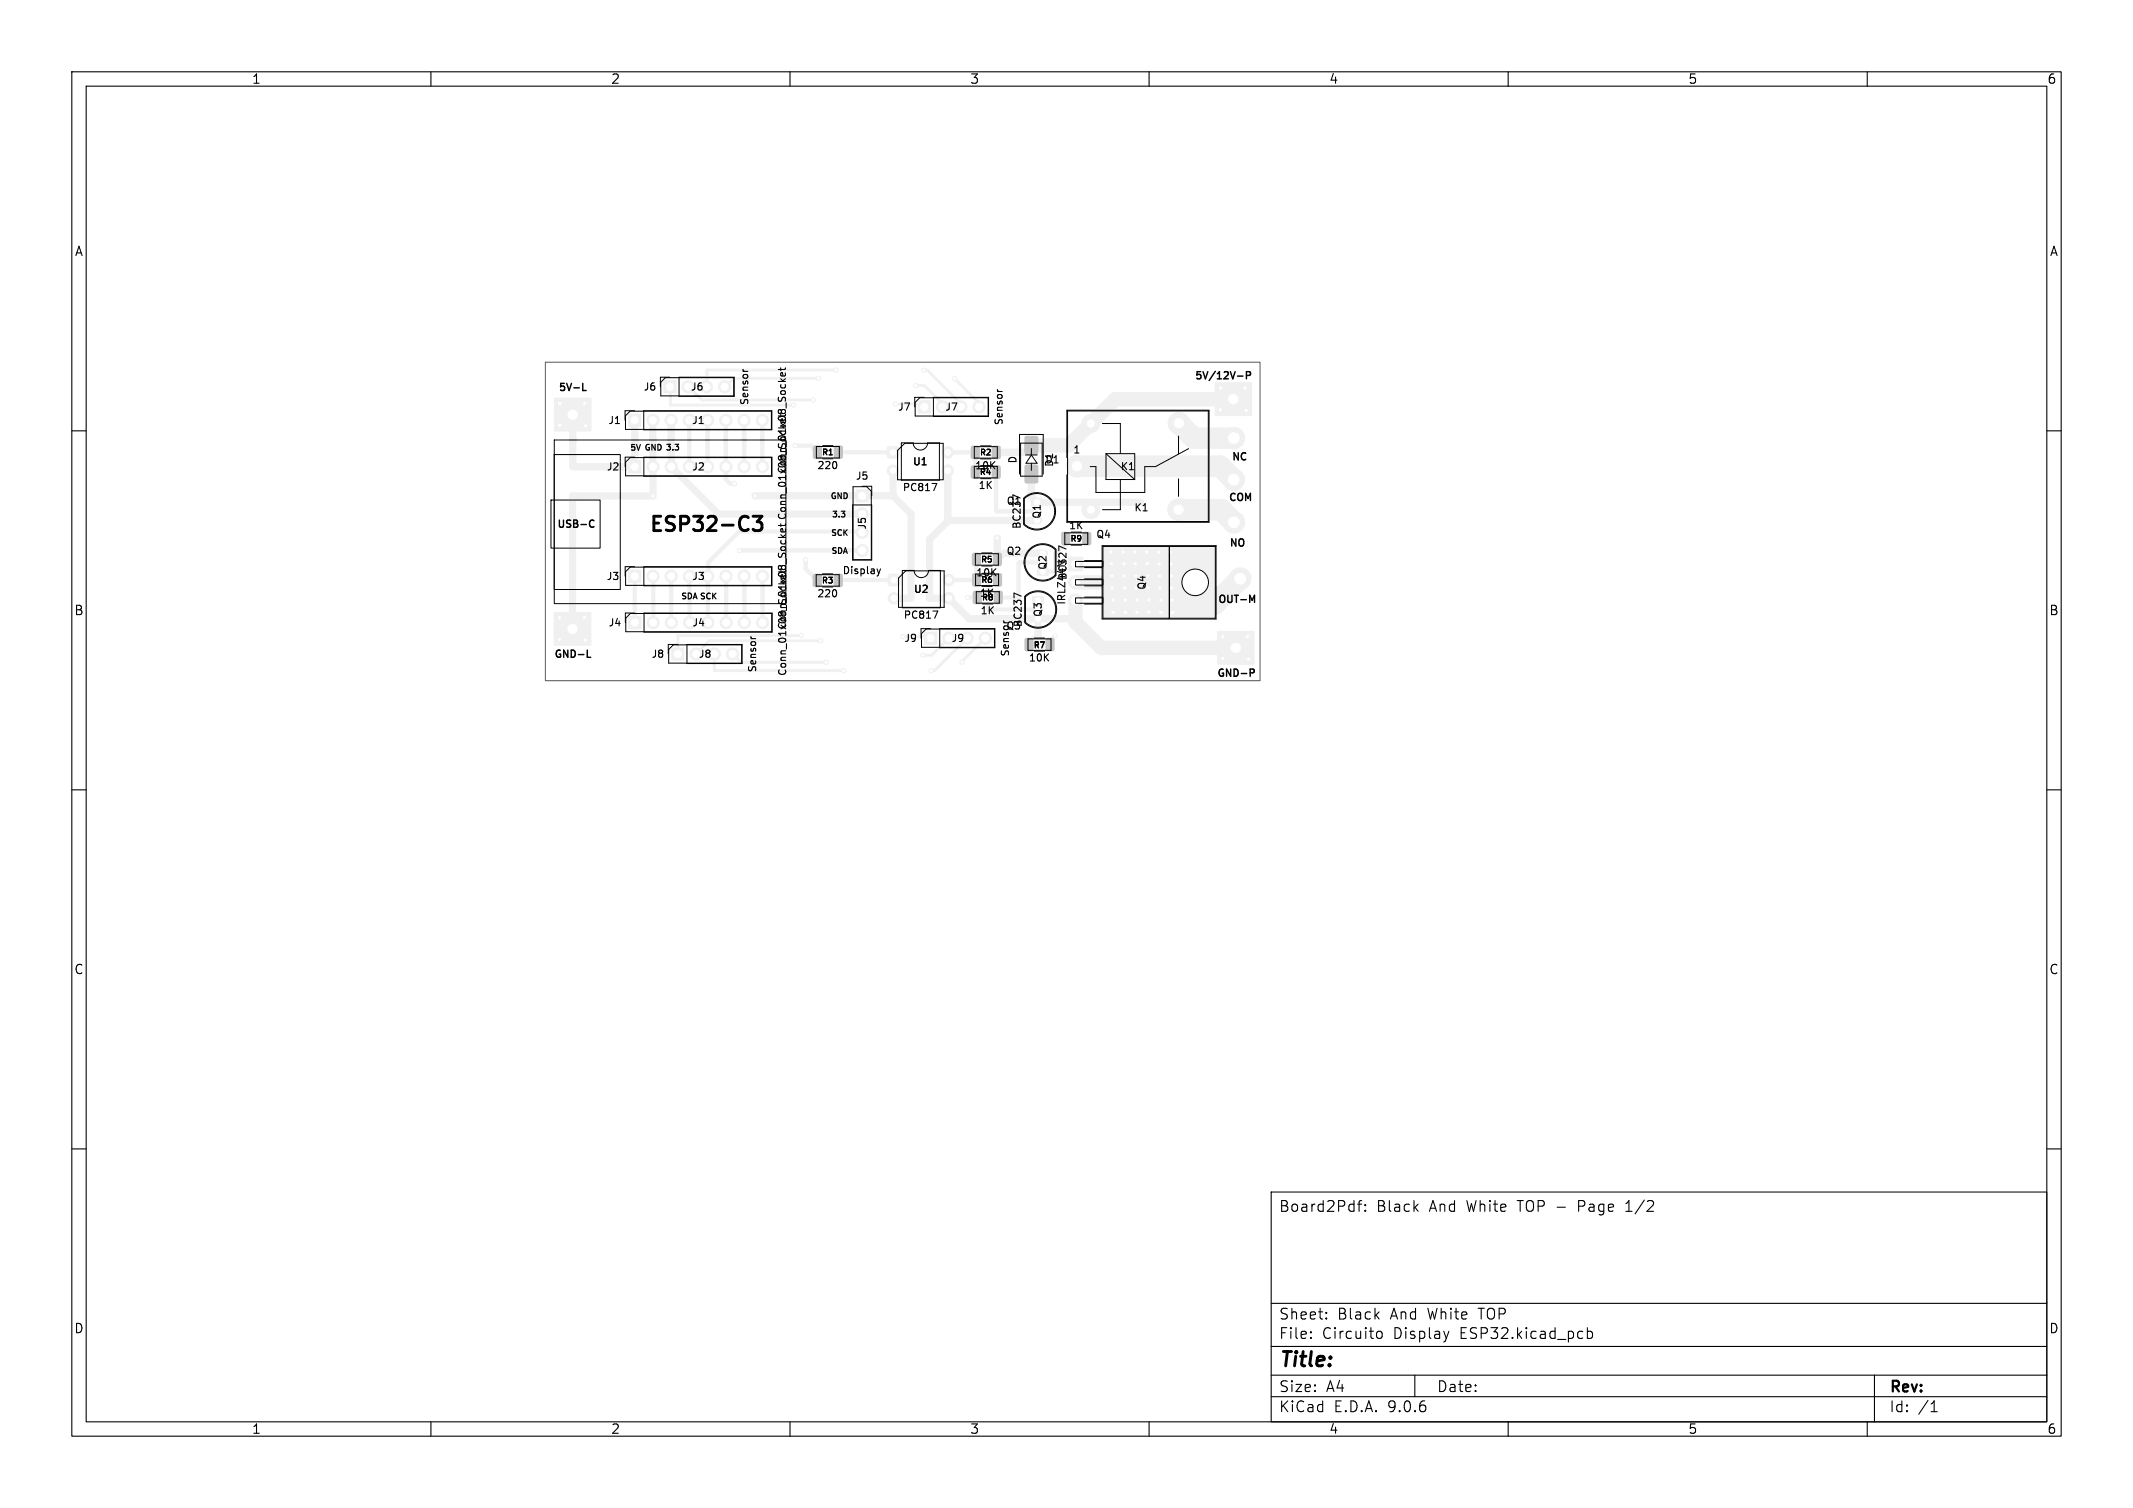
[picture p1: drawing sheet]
<svg xmlns="http://www.w3.org/2000/svg" width="297mm" height="210mm" viewBox="0 0 297 210" stroke-linecap="round" stroke-linejoin="round" font-family="sans-serif">
<g fill="#f0f0f0" stroke="#f0f0f0" stroke-width=".2">
<path d="M77.2 85.3h5v4.5h-5z"/>
<path d="M169.6 88h5v4.5h-5z"/>
<path d="M153.7 76.2h15.4v9.8h-15.4z"/>
<path d="M77.2 55.5h5.1v4.5h-5.1z"/>
<path d="M169.2 53.3h5v4.5h-5z"/>
</g>
<g fill="#f0f0f0" stroke="#f0f0f0" stroke-width=".14">
<path d="M142.8 60.8h.2h1.4l.1 .2-.1 2.2-.1 .1-1.5-.1-.1-.2z"/>
<path d="M142.8 64.8h.2h1.4l.1 .2-.1 2.2-.1 .1-1.5-.1-.1-.2z"/>
<path d="M87.5 79.4h1.7v1.7h-1.7z"/>
<path d="M113.3 80h.8l.2 .1v1.4l-.1 .2h-.7l-.3-.1z"/>
<path d="M116.2 80h.8l.3 .1v1.4l-.2 .2h-.7l-.2-.1z"/>
<path d="M123.6 62.3l.2-.1 1.3 .1v.2v1.2l-.2 .1-1.3-.1-.1-.1z"/>
<path d="M92.4 53h1.7v1.7h-1.7z"/>
<path d="M144.4 79.1h1.5v1h-1.5z"/>
<path d="M148.8 77.6h2v1.9h-2z"/>
<path d="M87.5 64.1h1.7v1.7h-1.7z"/>
<path d="M142.8 89l.8-.1 .2 .1v1.4l-.1 .2h-.7l-.3-.1z"/>
<path d="M145.7 89l.8-.1 .2 .1 .1 1.4-.2 .2h-.7l-.2-.1z"/>
<path d="M135.5 79.9h.8l.2 .1v1.4l-.1 .2h-.7l-.3-.1z"/>
<path d="M138.4 79.9h.8l.2 .1 .1 1.4-.2 .2h-.7l-.2-.1z"/>
<path d="M123.8 80h.1h1.3l.1 .2-.1 1.3-.2 .1-1.2-.1-.1-.2z"/>
<path d="M119.2 68.2h1.7v1.7h-1.7z"/>
<path d="M127.8 55.8h1.7v1.7h-1.7z"/>
<path d="M143.8 83.1h1.5v1h-1.5z"/>
<path d="M87.5 57.7h1.7v1.7h-1.7z"/>
<path d="M143.6 69.4h1.5v1.1h-1.5z"/>
<path d="M87.6 85.9h1.7v1.7h-1.7z"/>
<path d="M135.6 82.4l.8-.1 .2 .2v1.3l-.1 .3h-.7l-.3-.2z"/>
<path d="M138.5 82.4l.8-.1 .2 .2 .1 1.3-.2 .3h-.7l-.2-.2z"/>
<path d="M135.3 62.2l.8-.1 .2 .2 .1 1.3-.2 .3h-.7l-.2-.2z"/>
<path d="M138.2 62.2l.8-.1 .3 .2v1.3l-.2 .3h-.7l-.2-.2z"/>
<path d="M93.5 90.2h1.7v1.7h-1.7z"/>
<path d="M113.3 62.2l.8-.1 .3 .2v1.3l-.2 .2-.7 .1-.2-.2z"/>
<path d="M116.2 62.2l.8-.1 .3 .2v1.3l-.2 .2-.7 .1-.2-.2z"/>
<path d="M135.5 77.1l.8-.1 .2 .2v1.3l-.1 .3h-.8l-.2-.2z"/>
<path d="M138.4 77.1l.8-.1 .2 .2v1.3l-.1 .3h-.7l-.3-.2z"/>
<path d="M128.7 88h1.7v1.7h-1.7z"/>
<path d="M150.8 74.2l.8-.1 .3 .2v1.3l-.2 .3h-.7l-.2-.2z"/>
<path d="M147.9 74.2l.8-.1 .2 .2 .1 1.3-.2 .3h-.7l-.2-.2z"/>
<path d="M135.3 64.9h.8l.2 .1 .1 1.4-.2 .2h-.7l-.2-.1z"/>
<path d="M138.2 64.9h.8l.3 .1v1.4l-.2 .2h-.7l-.2-.1z"/>
<circle cx="90.9" cy="80.2" r=".85"/>
<circle cx="93.5" cy="80.2" r=".85"/>
<circle cx="96" cy="80.2" r=".85"/>
<circle cx="98.5" cy="80.2" r=".85"/>
<circle cx="101.1" cy="80.2" r=".85"/>
<circle cx="103.6" cy="80.2" r=".85"/>
<circle cx="106.2" cy="80.2" r=".85"/>
<circle cx="124.3" cy="65.5" r=".8"/>
<circle cx="132" cy="65.5" r=".8"/>
<circle cx="132" cy="63" r=".8"/>
<circle cx="95.8" cy="53.9" r=".85"/>
<circle cx="98.4" cy="53.9" r=".85"/>
<circle cx="100.9" cy="53.9" r=".85"/>
<circle cx="90.9" cy="65" r=".85"/>
<circle cx="93.5" cy="65" r=".85"/>
<circle cx="96" cy="65" r=".85"/>
<circle cx="98.5" cy="65" r=".85"/>
<circle cx="101.1" cy="65" r=".85"/>
<circle cx="103.6" cy="65" r=".85"/>
<circle cx="106.2" cy="65" r=".85"/>
<circle cx="124.5" cy="83.3" r=".8"/>
<circle cx="132.1" cy="83.3" r=".8"/>
<circle cx="132.1" cy="80.8" r=".8"/>
<circle cx="120" cy="71.6" r=".85"/>
<circle cx="120" cy="74.1" r=".85"/>
<circle cx="120" cy="76.7" r=".85"/>
<circle cx="131.2" cy="56.7" r=".85"/>
<circle cx="133.8" cy="56.7" r=".85"/>
<circle cx="136.3" cy="56.7" r=".85"/>
<circle cx="90.9" cy="58.5" r=".85"/>
<circle cx="93.4" cy="58.5" r=".85"/>
<circle cx="96" cy="58.5" r=".85"/>
<circle cx="98.5" cy="58.5" r=".85"/>
<circle cx="101.1" cy="58.5" r=".85"/>
<circle cx="103.6" cy="58.5" r=".85"/>
<circle cx="106.1" cy="58.5" r=".85"/>
<circle cx="90.9" cy="86.7" r=".85"/>
<circle cx="93.5" cy="86.7" r=".85"/>
<circle cx="96" cy="86.7" r=".85"/>
<circle cx="98.6" cy="86.7" r=".85"/>
<circle cx="101.1" cy="86.7" r=".85"/>
<circle cx="103.6" cy="86.7" r=".85"/>
<circle cx="106.2" cy="86.7" r=".85"/>
<circle cx="96.9" cy="91.1" r=".85"/>
<circle cx="99.5" cy="91.1" r=".85"/>
<circle cx="102" cy="91.1" r=".85"/>
<circle cx="150" cy="64.9" r="1.5"/>
<circle cx="151.9" cy="71" r="1.25"/>
<circle cx="164.1" cy="71" r="1.5"/>
<circle cx="164.1" cy="58.9" r="1.5"/>
<circle cx="151.9" cy="59" r="1.25"/>
<circle cx="132.1" cy="88.9" r=".85"/>
<circle cx="134.7" cy="88.9" r=".85"/>
<circle cx="137.2" cy="88.9" r=".85"/>
<circle cx="102.9" cy="76.7" r=".3"/>
<circle cx="77.9" cy="56.2" r=".3"/>
<circle cx="81.5" cy="59.3" r=".3"/>
<circle cx="77.9" cy="59.2" r=".3"/>
<circle cx="79.7" cy="57.7" r="1"/>
<circle cx="81.4" cy="56.2" r=".3"/>
<circle cx="127.5" cy="53.7" r=".3"/>
<circle cx="113.2" cy="55.7" r=".3"/>
<circle cx="110.5" cy="56.4" r=".3"/>
<circle cx="124.7" cy="56.3" r=".3"/>
<circle cx="116.4" cy="51.5" r=".3"/>
<circle cx="128.6" cy="51.6" r=".3"/>
<circle cx="132.9" cy="52.7" r=".3"/>
<circle cx="114" cy="52.7" r=".3"/>
<circle cx="115" cy="92.2" r=".3"/>
<circle cx="134" cy="92.2" r=".3"/>
<circle cx="117.5" cy="93.4" r=".3"/>
<circle cx="129.7" cy="93.4" r=".3"/>
<circle cx="128.5" cy="91.3" r=".3"/>
<circle cx="114.3" cy="89.2" r=".3"/>
<circle cx="111.6" cy="88.5" r=".3"/>
<circle cx="90.9" cy="69.1" r=".3"/>
<circle cx="105.1" cy="69.1" r=".3"/>
<circle cx="77.9" cy="86" r=".3"/>
<circle cx="81.4" cy="86" r=".3"/>
<circle cx="81.5" cy="89.1" r=".3"/>
<circle cx="79.7" cy="87.6" r="1"/>
<circle cx="77.9" cy="89.1" r=".3"/>
<circle cx="171.8" cy="61" r="1.5"/>
<circle cx="171.8" cy="72.7" r="1.5"/>
<circle cx="171.8" cy="66.8" r="1.5"/>
<circle cx="173.5" cy="57.2" r=".3"/>
<circle cx="169.9" cy="57.1" r=".3"/>
<circle cx="169.9" cy="54" r=".3"/>
<circle cx="171.7" cy="55.6" r="1"/>
<circle cx="173.4" cy="54" r=".3"/>
<circle cx="138.8" cy="74.9" r=".3"/>
<circle cx="172.1" cy="90.2" r="1"/>
<circle cx="170.3" cy="88.7" r=".3"/>
<circle cx="170.3" cy="91.7" r=".3"/>
<circle cx="173.7" cy="88.7" r=".3"/>
<circle cx="173.9" cy="91.8" r=".3"/>
<circle cx="110.7" cy="62.1" r=".3"/>
<circle cx="102.3" cy="67.4" r=".3"/>
<circle cx="112.2" cy="78" r=".3"/>
<circle cx="172.7" cy="80.6" r="1.5"/>
<circle cx="156.4" cy="76.9" r=".3"/>
<circle cx="160" cy="83.5" r=".3"/>
<circle cx="156.5" cy="78.5" r=".3"/>
<circle cx="158.2" cy="81.9" r=".3"/>
<circle cx="161.5" cy="81.9" r=".3"/>
<circle cx="163.2" cy="83.6" r=".3"/>
<circle cx="154.8" cy="78.5" r=".3"/>
<circle cx="163.1" cy="80.2" r=".3"/>
<circle cx="158.2" cy="80.2" r=".3"/>
<circle cx="156.6" cy="81.9" r=".3"/>
<circle cx="158.1" cy="78.5" r=".3"/>
<circle cx="158" cy="76.9" r=".3"/>
<circle cx="156.7" cy="85.3" r=".3"/>
<circle cx="158.3" cy="83.6" r=".3"/>
<circle cx="159.8" cy="80.2" r=".3"/>
<circle cx="161.5" cy="80.2" r=".3"/>
<circle cx="155" cy="85.3" r=".3"/>
<circle cx="160" cy="85.3" r=".3"/>
<circle cx="156.6" cy="80.2" r=".3"/>
<circle cx="163" cy="78.5" r=".3"/>
<circle cx="162.9" cy="76.9" r=".3"/>
<circle cx="163.2" cy="85.3" r=".3"/>
<circle cx="158.3" cy="85.3" r=".3"/>
<circle cx="155" cy="83.6" r=".3"/>
<circle cx="161.6" cy="83.6" r=".3"/>
<circle cx="161.3" cy="76.9" r=".3"/>
<circle cx="154.9" cy="81.9" r=".3"/>
<circle cx="161.4" cy="78.5" r=".3"/>
<circle cx="154.8" cy="80.2" r=".3"/>
<circle cx="156.7" cy="83.6" r=".3"/>
<circle cx="159.7" cy="76.8" r=".3"/>
<circle cx="159.7" cy="78.5" r=".3"/>
<circle cx="154.7" cy="76.9" r=".3"/>
<circle cx="161.6" cy="85.3" r=".3"/>
<circle cx="163.1" cy="81.9" r=".3"/>
<circle cx="134.7" cy="83.2" r=".25"/>
<circle cx="147" cy="88.5" r=".25"/>
</g>
<path d="M145 77.1h.4" fill="none" stroke="#f0f0f0" stroke-width="1.1"/>
<path d="M149.7 81.1h.1M149.7 83.6h.1" fill="none" stroke="#f0f0f0" stroke-width="1.9"/>
<g fill="none" stroke="#f0f0f0" stroke-width=".6">
<path d="M96 58.5v6.5M98.5 58.5v6.5M101.1 58.5v8.3l.6 .6h.6M103.6 58.5v6.5M106.1 58.5l.1 6.5M88.4 65h.1M90.9 65h.1M93.4 65h.1M110.7 62.1h2.2l.9 .9M112.2 78v1.2l1.6 1.6M116.7 63h7.6M119.9 74h-17l-4.3 4.3v1.9l-.1 .1 .1 6.4"/>
<path d="M120 76.7h-17.1M132 63h3.8M135.8 63v2.8M135.8 63h.1M135.9 77.9v2.8M138.7 65.8v5.3l.1 .1h5.6M138.7 66.6h.1M145.2 78.3h-3.3l-.1 .1v4.8h-2.8M148.4 75v.6l-1.4 1.4v2.6h-1.8M149.8 78.2v.4M88.4 80.3v6.4M91 80.3v6.4"/>
<path d="M93.5 80.3v6.4M96 80.3v6.1M101.1 80.3v6.4M103.6 80.3v6.4M106.2 80.3v6.4M124.5 80.8h-7.8M132.1 80.8h3.9M134.7 83.2h1.4M134.7 83.2h.1M138.9 80.8h-1.3v4.1h6.9M138.9 80.8h.1M147 88.5l-.8 .8v.5"/>
</g>
<g fill="none" stroke="#f0f0f0" stroke-width="1">
<path d="M80.1 57.4l-.3 .4v7.2h8.6v-6.5M90.9 58.5v6.5M93.5 58.5v6.5M172 55.3l-.3 .3M90.9 65v4.1h-11.2v18.5l.3-.3M90.9 65.1h.1M93.5 65l6.5 6.6h20M105.1 69.1h19.2M105.1 69.1h.1M120.1 69.1h-.1M124.3 69.1l2.5 2.5v11.7h-2.3M124.3 65.5v3.6"/>
<path d="M132 72.5h12.4M132 65.5v7.1l-2.6 2.5v8.2h2.7l2.8 2.9h14.4l.5 .5M132 66.7h.1M138.8 74.9l.1 3 .8-.9h5.5M143.6 62l-1 1h-3.9M143.6 66v3.2l.8 .7h14.4M145.2 77v.1M150.9 69.9l1 1.1M88.4 80.3h.1M90.9 80.3h.1M93.5 80.3h.1M144.5 86.2v2.3l-1.2 1.3"/>
<path d="M149.5 83.3l.3 .3M172.4 89.9l-.3 .3"/>
</g>
<g fill="none" stroke="#f0f0f0" stroke-width=".4">
<path d="M93.1 53.9v.1M93.3 53.9v2.5h17.2M95.9 53.9l1.8 1.8h15.5M114 52.7h-11.9l-1.1 1.2M116.4 51.5h-18v2.4M127.5 53.7h1.2l2.4 2.4M128.5 56.1l-.2 .2h-3.6M128.6 51.6h.5l4.5 4.5M132.9 52.7l3.4 3.4v.6M99.5 91.1v2.3h18M102 91.1l1.2 1.1h11.8M111.6 88.5h-17.2v2.6"/>
<path d="M114.3 89.2h-15.5l-1.9 1.9M125.7 88.7h3.7l.2 .2M132.1 88.9l-2.4 2.4h-1.2M134.7 88.9l-4.5 4.5h-.5M137.2 88.9l-3.3 3.3"/>
</g>
<path d="M90.9 80.4l.2 .1" fill="none" stroke="#f0f0f0" stroke-width=".2"/>
<path d="M164.1 58.9l2.1 2.1h5.6M149.9 64.9h20l1.9 1.9M164.1 71h5.9l1.8 1.7M172.7 80.6l-3.5 3.5h-4" fill="none" stroke="#f0f0f0" stroke-width="3"/>
<path d="M171.7 55.6h-16.4l-6.4 6.4h-5.3M149.8 83.6v3.1l3.5 3.5h18.8M149.8 81.1h12.4l3 3M172.1 90.2h.1" fill="none" stroke="#f0f0f0" stroke-width="2"/>
<g fill="#fff" stroke="#fff" stroke-width=".14">
<circle cx="102.9" cy="76.7" r=".15"/>
<circle cx="77.9" cy="56.2" r=".15"/>
<circle cx="81.5" cy="59.3" r=".15"/>
<circle cx="77.9" cy="59.2" r=".15"/>
<circle cx="79.7" cy="57.7" r=".65"/>
<circle cx="81.4" cy="56.2" r=".15"/>
<circle cx="127.5" cy="53.7" r=".15"/>
<circle cx="113.2" cy="55.7" r=".15"/>
<circle cx="110.5" cy="56.4" r=".15"/>
<circle cx="116.4" cy="51.5" r=".15"/>
<circle cx="128.6" cy="51.5" r=".15"/>
<circle cx="132.9" cy="52.7" r=".15"/>
<circle cx="114" cy="52.7" r=".15"/>
<circle cx="115" cy="92.2" r=".15"/>
<circle cx="134" cy="92.2" r=".15"/>
<circle cx="117.5" cy="93.4" r=".15"/>
<circle cx="129.7" cy="93.4" r=".15"/>
<circle cx="128.5" cy="91.2" r=".15"/>
<circle cx="114.3" cy="89.2" r=".15"/>
<circle cx="111.6" cy="88.5" r=".15"/>
<circle cx="90.9" cy="69.1" r=".15"/>
<circle cx="105.1" cy="69.1" r=".15"/>
<circle cx="77.9" cy="86" r=".15"/>
<circle cx="81.4" cy="86" r=".15"/>
<circle cx="81.5" cy="89.2" r=".15"/>
<circle cx="79.7" cy="87.6" r=".65"/>
<circle cx="77.9" cy="89.1" r=".15"/>
<circle cx="171.8" cy="61" r=".75"/>
<circle cx="171.8" cy="72.7" r=".75"/>
<circle cx="171.8" cy="66.8" r=".75"/>
<circle cx="173.5" cy="57.2" r=".15"/>
<circle cx="169.9" cy="57.1" r=".15"/>
<circle cx="169.9" cy="54" r=".15"/>
<circle cx="171.7" cy="55.6" r=".65"/>
<circle cx="173.4" cy="54" r=".15"/>
<circle cx="138.8" cy="74.9" r=".15"/>
<circle cx="172.1" cy="90.2" r=".65"/>
<circle cx="170.3" cy="88.7" r=".15"/>
<circle cx="170.3" cy="91.7" r=".15"/>
<circle cx="173.7" cy="88.7" r=".15"/>
<circle cx="173.9" cy="91.8" r=".15"/>
<circle cx="110.7" cy="62.1" r=".15"/>
<circle cx="102.3" cy="67.4" r=".15"/>
<circle cx="112.2" cy="78" r=".15"/>
<circle cx="172.7" cy="80.6" r=".75"/>
<circle cx="156.4" cy="76.9" r=".15"/>
<circle cx="160" cy="83.5" r=".15"/>
<circle cx="156.5" cy="78.5" r=".15"/>
<circle cx="158.2" cy="81.9" r=".15"/>
<circle cx="161.5" cy="81.9" r=".15"/>
<circle cx="163.2" cy="83.6" r=".15"/>
<circle cx="154.7" cy="78.5" r=".15"/>
<circle cx="163.1" cy="80.2" r=".15"/>
<circle cx="158.2" cy="80.2" r=".15"/>
<circle cx="156.6" cy="81.9" r=".15"/>
<circle cx="158.1" cy="78.5" r=".15"/>
<circle cx="158" cy="76.9" r=".15"/>
<circle cx="156.7" cy="85.3" r=".15"/>
<circle cx="158.3" cy="83.6" r=".15"/>
<circle cx="161.5" cy="80.2" r=".15"/>
<circle cx="155" cy="85.3" r=".15"/>
<circle cx="160" cy="85.2" r=".15"/>
<circle cx="156.6" cy="80.2" r=".15"/>
<circle cx="163" cy="78.5" r=".15"/>
<circle cx="162.9" cy="76.9" r=".15"/>
<circle cx="163.2" cy="85.3" r=".15"/>
<circle cx="158.3" cy="85.3" r=".15"/>
<circle cx="155" cy="83.6" r=".15"/>
<circle cx="161.6" cy="83.6" r=".15"/>
<circle cx="161.3" cy="76.9" r=".15"/>
<circle cx="154.9" cy="81.9" r=".15"/>
<circle cx="161.4" cy="78.5" r=".15"/>
<circle cx="154.8" cy="80.2" r=".15"/>
<circle cx="156.7" cy="83.6" r=".15"/>
<circle cx="159.7" cy="76.8" r=".15"/>
<circle cx="159.7" cy="78.5" r=".15"/>
<circle cx="154.7" cy="76.9" r=".15"/>
<circle cx="161.6" cy="85.3" r=".15"/>
<circle cx="163.1" cy="81.9" r=".15"/>
<circle cx="134.7" cy="83.2" r=".15"/>
<circle cx="147" cy="88.5" r=".15"/>
<circle cx="88.4" cy="80.2" r=".5"/>
<circle cx="90.9" cy="80.2" r=".5"/>
<circle cx="93.5" cy="80.2" r=".5"/>
<circle cx="96" cy="80.2" r=".5"/>
<circle cx="98.5" cy="80.2" r=".5"/>
<circle cx="101.1" cy="80.2" r=".5"/>
<circle cx="103.6" cy="80.2" r=".5"/>
<circle cx="106.2" cy="80.2" r=".5"/>
<circle cx="124.3" cy="63" r=".4"/>
<circle cx="124.3" cy="65.5" r=".4"/>
<circle cx="132" cy="65.5" r=".4"/>
<circle cx="132" cy="63" r=".4"/>
<circle cx="93.3" cy="53.9" r=".5"/>
<circle cx="95.8" cy="53.9" r=".5"/>
<circle cx="98.4" cy="53.9" r=".5"/>
<circle cx="100.9" cy="53.9" r=".5"/>
<circle cx="145.2" cy="79.6" r=".37"/>
<circle cx="145.2" cy="77.1" r=".37"/>
<circle cx="166.4" cy="81.1" r="1.75"/>
<circle cx="149.8" cy="78.6" r=".55"/>
<circle cx="149.8" cy="81.1" r=".55"/>
<circle cx="149.8" cy="83.6" r=".55"/>
<circle cx="88.4" cy="65" r=".5"/>
<circle cx="90.9" cy="65" r=".5"/>
<circle cx="93.5" cy="65" r=".5"/>
<circle cx="96" cy="65" r=".5"/>
<circle cx="98.5" cy="65" r=".5"/>
<circle cx="101.1" cy="65" r=".5"/>
<circle cx="103.6" cy="65" r=".5"/>
<circle cx="106.2" cy="65" r=".5"/>
<circle cx="124.5" cy="80.8" r=".4"/>
<circle cx="124.5" cy="83.3" r=".4"/>
<circle cx="132.1" cy="83.3" r=".4"/>
<circle cx="132.1" cy="80.8" r=".4"/>
<circle cx="120" cy="69.1" r=".5"/>
<circle cx="120" cy="71.6" r=".5"/>
<circle cx="120" cy="74.1" r=".5"/>
<circle cx="120" cy="76.7" r=".5"/>
<circle cx="128.7" cy="56.7" r=".5"/>
<circle cx="131.2" cy="56.7" r=".5"/>
<circle cx="133.8" cy="56.7" r=".5"/>
<circle cx="136.3" cy="56.7" r=".5"/>
<circle cx="144.5" cy="83.6" r=".38"/>
<circle cx="144.5" cy="86.2" r=".38"/>
<circle cx="88.4" cy="58.5" r=".5"/>
<circle cx="90.9" cy="58.5" r=".5"/>
<circle cx="93.4" cy="58.5" r=".5"/>
<circle cx="96" cy="58.5" r=".5"/>
<circle cx="98.5" cy="58.5" r=".5"/>
<circle cx="101.1" cy="58.5" r=".5"/>
<circle cx="103.6" cy="58.5" r=".5"/>
<circle cx="106.1" cy="58.5" r=".5"/>
<circle cx="144.4" cy="69.9" r=".37"/>
<circle cx="144.4" cy="72.5" r=".37"/>
<circle cx="88.4" cy="86.7" r=".5"/>
<circle cx="90.9" cy="86.7" r=".5"/>
<circle cx="93.5" cy="86.7" r=".5"/>
<circle cx="96" cy="86.7" r=".5"/>
<circle cx="98.6" cy="86.7" r=".5"/>
<circle cx="101.1" cy="86.7" r=".5"/>
<circle cx="103.6" cy="86.7" r=".5"/>
<circle cx="106.2" cy="86.7" r=".5"/>
<circle cx="94.4" cy="91.1" r=".5"/>
<circle cx="96.9" cy="91.1" r=".5"/>
<circle cx="99.5" cy="91.1" r=".5"/>
<circle cx="102" cy="91.1" r=".5"/>
<circle cx="149.9" cy="64.9" r=".65"/>
<circle cx="151.9" cy="71" r=".5"/>
<circle cx="164.1" cy="71" r=".65"/>
<circle cx="164.1" cy="58.9" r=".65"/>
<circle cx="151.9" cy="59" r=".5"/>
<circle cx="129.6" cy="88.9" r=".5"/>
<circle cx="132.1" cy="88.9" r=".5"/>
<circle cx="134.7" cy="88.9" r=".5"/>
<circle cx="137.2" cy="88.9" r=".5"/>
</g>
<g fill="#c4c4c4" stroke="#c4c4c4" stroke-width=".14">
<path d="M142.8 60.8h.2h1.4l.1 .2-.1 2.2-.1 .1-1.5-.1-.1-.2z"/>
<path d="M142.8 64.8h.2h1.4l.1 .2-.1 2.2-.1 .1-1.5-.1-.1-.2z"/>
<path d="M113.3 80h.8l.2 .1v1.4l-.1 .2h-.7l-.3-.1z"/>
<path d="M116.2 80h.8l.3 .1v1.4l-.2 .2h-.7l-.2-.1z"/>
<path d="M142.8 89l.8-.1 .2 .1v1.4l-.1 .2h-.7l-.3-.1z"/>
<path d="M145.7 89l.8-.1 .2 .1 .1 1.4-.2 .2h-.7l-.2-.1z"/>
<path d="M135.5 79.9h.8l.2 .1v1.4l-.1 .2h-.7l-.3-.1z"/>
<path d="M138.4 79.9h.8l.2 .1 .1 1.4-.2 .2h-.7l-.2-.1z"/>
<path d="M135.6 82.4l.8-.1 .2 .2v1.3l-.1 .3h-.7l-.3-.2z"/>
<path d="M138.5 82.4l.8-.1 .2 .2 .1 1.3-.2 .3h-.7l-.2-.2z"/>
<path d="M135.3 62.2l.8-.1 .2 .2 .1 1.3-.2 .3h-.7l-.2-.2z"/>
<path d="M138.2 62.2l.8-.1 .3 .2v1.3l-.2 .3h-.7l-.2-.2z"/>
<path d="M113.3 62.2l.8-.1 .3 .2v1.3l-.2 .2-.7 .1-.2-.2z"/>
<path d="M116.2 62.2l.8-.1 .3 .2v1.3l-.2 .2-.7 .1-.2-.2z"/>
<path d="M135.5 77.1l.8-.1 .2 .2v1.3l-.1 .3h-.8l-.2-.2z"/>
<path d="M138.4 77.1l.8-.1 .2 .2v1.3l-.1 .3h-.7l-.3-.2z"/>
<path d="M150.8 74.2l.8-.1 .3 .2v1.3l-.2 .3h-.7l-.2-.2z"/>
<path d="M147.9 74.2l.8-.1 .2 .2 .1 1.3-.2 .3h-.7l-.2-.2z"/>
<path d="M135.3 64.9h.8l.2 .1 .1 1.4-.2 .2h-.7l-.2-.1z"/>
<path d="M138.2 64.9h.8l.3 .1v1.4l-.2 .2h-.7l-.2-.1z"/>
</g>
<g fill="none" stroke="#000" stroke-width=".14">
<path d="M87.7 57.3h19.7v2.5h-20.3v-1.9zM88.4 57.2h-1.4v1.3M89.6 57.2h17.9v2.7h-17.9zM92 53.2l.6-.6h9.6v2.5h-10.2zM93.3 52.5h-1.3v1.4M94.6 52.5h7.6v2.7h-7.6zM127.4 56l.7-.6h9.5v2.5h-10.2zM128.7 55.3h-1.3v1.4M130 55.3h7.6v2.7h-7.6zM148.6 57.2h19.6v15.4h-19.6zM153.5 59h2.5v4.2M76.7 69.6h6.9v6.7h-6.9z"/>
<path d="M77.2 63.3h9.2v18.8h-9.2zM77.2 61.3h32.2v22.8h-32.2zM87.1 79.6l.6-.6h19.7v2.5h-20.3zM87.7 63.7h19.7v2.6h-20.3v-1.9zM88.4 78.9h-1.4v1.4M88.4 63.7h-1.4v1.3M89.7 78.9h17.8v2.7h-17.8zM89.7 63.7h17.8v2.6h-17.8zM113.7 62.2h3.2v1.6h-3.2zM114.5 79.9h1.5M114.5 62.1h1.5M114.5 63.9h1.5"/>
<path d="M118.7 70.3h2.7v7.7h-2.7zM118.8 67.8h1.9l.6 .6v9.5h-2.5zM120.1 67.7h1.3v1.4M125.5 61.7h1.7a1 1 0 0 0 1 1 1 1 0 0 0 1-1h1.6v5.2h-5.3zM125.6 79.4h1.7a1 1 0 0 0 1 1 1 1 0 0 0 1-1h1.6v5.2h-5.3zM126 61.7h5.3v5.1h-6.3v-4.1zM126.1 79.5h5.4v5.1h-6.4v-4.1zM135.7 62.2h3.2v1.6h-3.2zM135.7 65h3.2v1.6h-3.2zM135.8 77.1h3.2v1.6h-3.2zM135.8 80h3.2v1.6h-3.2zM136.5 62.1h1.5"/>
<path d="M136.7 77h1.4M142 66v-5.5h3.3v5.5M142.1 61.7h3v4.6h-3zM142.5 69.4v3.6M142.5 69.4a2.6 2.6 0 0 1 3.7 0 2.6 2.6 0 0 1 0 3.6 2.6 2.6 0 0 1-3.7 0M142.6 72.9v-3.4a2.48 2.48 0 0 1 3.5 0 2.48 2.48 0 0 1 0 3.5 2.48 2.48 0 0 1-3.5 0M142.8 63.4h1.6M143.6 63.4l.8 1.1h-1.5zM143.6 62.5v.9M143.6 64.5v1M147 76.5a2.6 2.6 0 0 0-3.6 0 2.6 2.6 0 0 0 0 3.7 2.6 2.6 0 0 0 3.6 0M147 76.5v3.6"/>
<path d="M148.3 74.2h3.2v1.6h-3.2zM148.6 63.7v-6.6h19.8v15.6h-19.8v-6.6M149.8 78.2h3.8v.7h-3.8zM151 78.1h2.5M151 79h2.5M153.5 76h15.8v10.2h-15.8zM153.6 76.1h9.2v10h-9.2zM154 63.2h4v3.6M154 63.2v3.6h4M154 63.2l4 3.6M156 66.8v4.2h-2.5M162.8 76.1h6.4v10h-6.4z"/>
<path d="M164.1 60.7v2.5M164.1 66.7v2.4M165.5 62.5l-4.6 2.5h-1.5v3.6h-6.8v-3.6h-.8M87.1 86.1l.7-.7h19.7v2.6h-20.4zM88.4 85.4h-1.3v1.3M89.7 85.4h17.8v2.6h-17.8zM93.1 90.4l.6-.6h9.6v2.6h-10.2zM94.4 89.8h-1.3v1.3M95.6 89.8h7.7v2.6h-7.7zM113.6 80h3.2v1.6h-3.2zM128.3 88.2l.6-.6h9.6v2.5h-10.2zM129.6 87.5h-1.4v1.4"/>
<path d="M130.8 87.5h7.7v2.7h-7.7zM135.9 82.4h3.2v1.6h-3.2zM142.7 83.1v3.6M142.7 83a2.6 2.6 0 0 1 3.7 0 2.6 2.6 0 0 1 0 3.7 2.6 2.6 0 0 1-3.7 0M142.8 86.6v-3.5a2.48 2.48 0 0 1 3.5 0 2.48 2.48 0 0 1 0 3.5 2.48 2.48 0 0 1-3.5 0M143.1 89h3.2v1.6h-3.2zM144 88.9h1.5M144.5 89.4l-.4-.1v.8M144.9 89.3h.5l-.3 .8M146.9 80.1a2.48 2.48 0 0 1-3.5 0 2.48 2.48 0 0 1 0-3.5 2.48 2.48 0 0 1 3.5 0v3.5M149.8 80.7h3.8v.8h-3.8zM149.8 83.3h3.8v.7h-3.8z"/>
<path d="M151 81.6h2.5M151 80.6h2.5M151 83.2h2.5M151 84.1h2.5"/>
<circle cx="166.4" cy="81.1" r="1.85"/>
</g>
<path d="M81.1 54.4h.5M172.3 52.4h.8M173.6 52.3l.4-.1 .1-.1v-.2l-.5-.1v1M82.3 72.5l.2-.1 .2 .1M82.7 73.3l-.2 .1h-.2M81.8 91.5h.5M174.1 93.2h.4l.1 .2v.3h-.5M174.3 83.6l.4-.7v1" fill="none" stroke="#000" stroke-width=".2"/>
<path d="M104.9 71.9h1.2l-.7 .8a.54 .54 0 0 1 .7 .3v.5l-.2 .3-.2 .1h-.6l-.2-.2" fill="none" stroke="#000" stroke-width=".4"/>
<g fill="none" stroke="#000" stroke-width=".15">
<path d="M10 10h277v190h-277zM12 12h273v186h-273zM60 10v2M110 10v2M160 10v2M210 10v2M260 10v2M103.5 51.4v.2M108.7 51.2v.4M109.3 51.9l.1 .3-.2 .2-.4-.1v-.4h.1l.1 .5M109.4 51.2l-.2 .3h-.8M138.9 54.2v.2"/>
<path d="M10 60h2M108.7 72.9v.4M109.3 73.7l.1 .2-.2 .2-.4-.1v-.3l.2-.1 .1 .5M109.4 72.9l-.2 .3h-.8M116.5 64.5v.6M122.1 79.2l.3 .7M122.4 79.9l-.1 .2M122.6 79.2l-.2 .7M129.8 67.3h.6l-.4 1M142 69.4l-1-.5v.7M146.8 64.5h.5M148.4 76.5l-1-.5v.7"/>
<path d="M285 60h2M104.6 88.7v.1M116.4 82.3v.6M129.9 85.1h.7l-.5 1M142.2 83l-1-.4v.7M10 110h2M285 110h2M10 160h2M177 166h108v32h-108zM189 167.7h.6M189.6 167.2l-.3 .1-.1 .1v1.3M190.1 168.6h.1l-.1 .1"/>
<path d="M190.1 168.6h-.1l.1 .1M190.1 167.8v.1M190.1 168.6v.1M190.1 167.8h.1l-.1 .1M190.1 167.8h-.1l.1 .1M226.4 168.7h.8M226.7 167.4l-.3 .2M285 160h2M60 198v2M110 198v2M160 198v2M177 194.5h108"/>
<path d="M177 191.5h108M177 187.5h108M177 181.5h108M182.5 186.3h.1l-.1 .1M182.5 186.3v.1M182.5 185.5v.1M182.5 185.5h.1l-.1 .1M184.7 183.6v.1M184.7 183.6h-.1l.1 .1M184.7 182.8v.1M184.7 182.8h-.1l.1 .1M191.8 185.5a.41 .41 0 0 1 .7 .2v.4a.41 .41 0 0 1-.7 .2"/>
<path d="M197 191.5v3M201.7 185.4l-.3 1M210 198v2M221 185.5l.5-.1 .2 .3v.4l-.1 .2-.1 .1-.5-.1M221 184.9v1.5M260 198v2M261 191.5v6.5M268.9 196.6h.8M269 195.5l.3-.4v1.5"/>
</g>
<path d="M75.9 50.4h99.6v44.4h-99.6z" fill="none" stroke="#575757" stroke-width=".14"/>
<g font-size="2.8">
<text x="90.3" y="74.2">ESP32-C3</text>
<text x="178" y="190.9">Title:</text>
</g>
<g font-size="2.1">
<text x="178" y="169">Board2Pdf:</text>
<text x="191.7" y="169">Black</text>
<text x="199.1" y="169">And</text>
<text x="204.4" y="169">White</text>
<text x="211.6" y="169">TOP -</text>
<text x="220.3" y="169">Page</text>
<text x="227.1" y="169">1/2</text>
<text x="178" y="184">Sheet:</text>
<text x="186.2" y="184">Black</text>
<text x="193.7" y="184">And</text>
<text x="199" y="184">White</text>
<text x="206.2" y="184">TOP</text>
<text x="178" y="186.7">File:</text>
<text x="184.1" y="186.7">Circuito</text>
<text x="194.1" y="186.7">Display</text>
<text x="203.5" y="186.7">ESP32.kicad_pcb</text>
<text x="178" y="196.9">KiCad</text>
<text x="178" y="194.1">Size:</text>
<text x="184.7" y="194.1">A4</text>
<text x="185.7" y="196.9">E.D.A.</text>
<text x="193.3" y="196.9">9.0.6</text>
<text x="200" y="194.1">Date:</text>
<text x="263" y="194.3">Rev:</text>
<text x="263" y="196.9">Id:</text>
<text x="267.1" y="196.9">/1</text>
</g>
<g font-size="1.8">
<text x="35" y="11.9">1</text>
<text x="85" y="11.9">2</text>
<text x="135" y="11.9">3</text>
<text x="185" y="11.9">4</text>
<text x="235" y="11.9">5</text>
<text x="285" y="11.9">6</text>
<text x="10.3" y="35.9">A</text>
<text x="285.4" y="35.9">A</text>
<text x="10.3" y="85.9">B</text>
<text x="285.3" y="85.9">B</text>
<text x="10.3" y="135.9">C</text>
<text x="285.3" y="135.9">C</text>
<text x="10.3" y="185.9">D</text>
<text x="285.3" y="185.9">D</text>
<text x="35" y="199.9">1</text>
<text x="85" y="199.9">2</text>
<text x="135" y="199.9">3</text>
<text x="185" y="199.9">4</text>
<text x="235" y="199.9">5</text>
<text x="285" y="199.9">6</text>
</g>
<g font-size="1.4">
<text x="166.3" y="52.9">5V/12V-P</text>
<text x="77.7" y="54.5">5V-L</text>
<text x="84.6" y="59.3">J1</text>
<text x="89.5" y="54.6">J6</text>
<text x="96.1" y="54.6">J6</text>
<text x="96.3" y="59.3">J1</text>
<text x="104.4" y="56.5" transform="rotate(-90 104.4 56.5)">Sensor</text>
<text x="124.9" y="57.4">J7</text>
<text x="131.5" y="57.4">J7</text>
<text x="139.8" y="59.3" transform="rotate(-90 139.8 59.3)">Sensor</text>
<text x="84.4" y="65.7">J2</text>
<text x="96.3" y="65.7">J2</text>
<text x="113.7" y="65.5">220</text>
<text x="127" y="65">U1</text>
<text x="135.7" y="65.6">10K</text>
<text x="141.7" y="64.6" transform="rotate(-90 141.7 64.6)">D</text>
<text x="146.8" y="65.1" transform="rotate(-90 146.8 65.1)">D1</text>
<text x="149.3" y="63.4">1</text>
<text x="155.9" y="65.7">K1</text>
<text x="171.5" y="64.2">NC</text>
<text x="109.6" y="66.1" transform="rotate(-90 109.6 66.1)">Conn_01x08_Socket</text>
<text x="119.1" y="67">J5</text>
<text x="125.6" y="68.6">PC817</text>
<text x="136.2" y="68.3">1K</text>
<text x="140.1" y="70.5">Q1</text>
<text x="157.8" y="71.4">K1</text>
<text x="171" y="69.8">COM</text>
<text x="77.5" y="73.6">USB-C</text>
<text x="109.7" y="72.5" transform="rotate(-90 109.7 72.5)">Conn_01x08_Socket</text>
<text x="120.8" y="73.8" transform="rotate(-90 120.8 73.8)">J5</text>
<text x="140.1" y="77.5">Q2</text>
<text x="142.3" y="73.8" transform="rotate(-90 142.3 73.8)">BC237</text>
<text x="145.1" y="72.3" transform="rotate(-90 145.1 72.3)">Q1</text>
<text x="148.8" y="73.9">1K</text>
<text x="152.6" y="75.1">Q4</text>
<text x="171.1" y="76.2">NO</text>
<text x="84.4" y="81">J3</text>
<text x="96.3" y="81">J3</text>
<text x="113.7" y="83.4">220</text>
<text x="117.2" y="80.2">Display</text>
<text x="127.2" y="82.8">U2</text>
<text x="135.8" y="80.5">10K</text>
<text x="136.3" y="83.3">1K</text>
<text x="145.9" y="79.4" transform="rotate(-90 145.9 79.4)">Q2</text>
<text x="148.7" y="80.9" transform="rotate(-90 148.7 80.9)">BC327</text>
<text x="159.7" y="82.2" transform="rotate(-90 159.7 82.2)">Q4</text>
<text x="84.7" y="87.4">J4</text>
<text x="96.3" y="87.4">J4</text>
<text x="109.7" y="87.8" transform="rotate(-90 109.7 87.8)">Conn_01x08_Socket</text>
<text x="125.7" y="86.4">PC817</text>
<text x="125.8" y="89.6">J9</text>
<text x="132.4" y="89.6">J9</text>
<text x="136.4" y="85.8">1K</text>
<text x="140" y="87.9">Q3</text>
<text x="142.5" y="87.4" transform="rotate(-90 142.5 87.4)">BC237</text>
<text x="145.3" y="86" transform="rotate(-90 145.3 86)">Q3</text>
<text x="148.5" y="84.3" transform="rotate(-90 148.5 84.3)">IRLZ44N</text>
<text x="169.5" y="84">OUT-M</text>
<text x="77.1" y="91.7">GND-L</text>
<text x="90.6" y="91.8">J8</text>
<text x="97.2" y="91.8">J8</text>
<text x="105.5" y="93.7" transform="rotate(-90 105.5 93.7)">Sensor</text>
<text x="109.7" y="94.2" transform="rotate(-90 109.7 94.2)">Conn_01x08_Socket</text>
<text x="140.7" y="91.5" transform="rotate(-90 140.7 91.5)">Sensor</text>
<text x="143.2" y="92.3">10K</text>
<text x="169.4" y="94.3">GND-P</text>
</g>
<g font-size="1.1">
<text x="87.7" y="62.8">5V GND 3.3</text>
<text x="114.3" y="63.6">R1</text>
<text x="136.3" y="63.6">R2</text>
<text x="115.6" y="69.5">GND</text>
<text x="136.3" y="66.3">R4</text>
<text x="115.6" y="74.7">SCK</text>
<text x="115.7" y="77.2">SDA</text>
<text x="115.8" y="72.1">3.3</text>
<text x="148.9" y="75.7">R9</text>
<text x="94.8" y="83.5">SDA SCK</text>
<text x="114.3" y="81.5">R3</text>
<text x="136.5" y="78.6">R5</text>
<text x="136.5" y="81.4">R6</text>
<text x="136.6" y="83.8">R8</text>
<text x="143.8" y="90.5">R7</text>
</g>
</svg>
